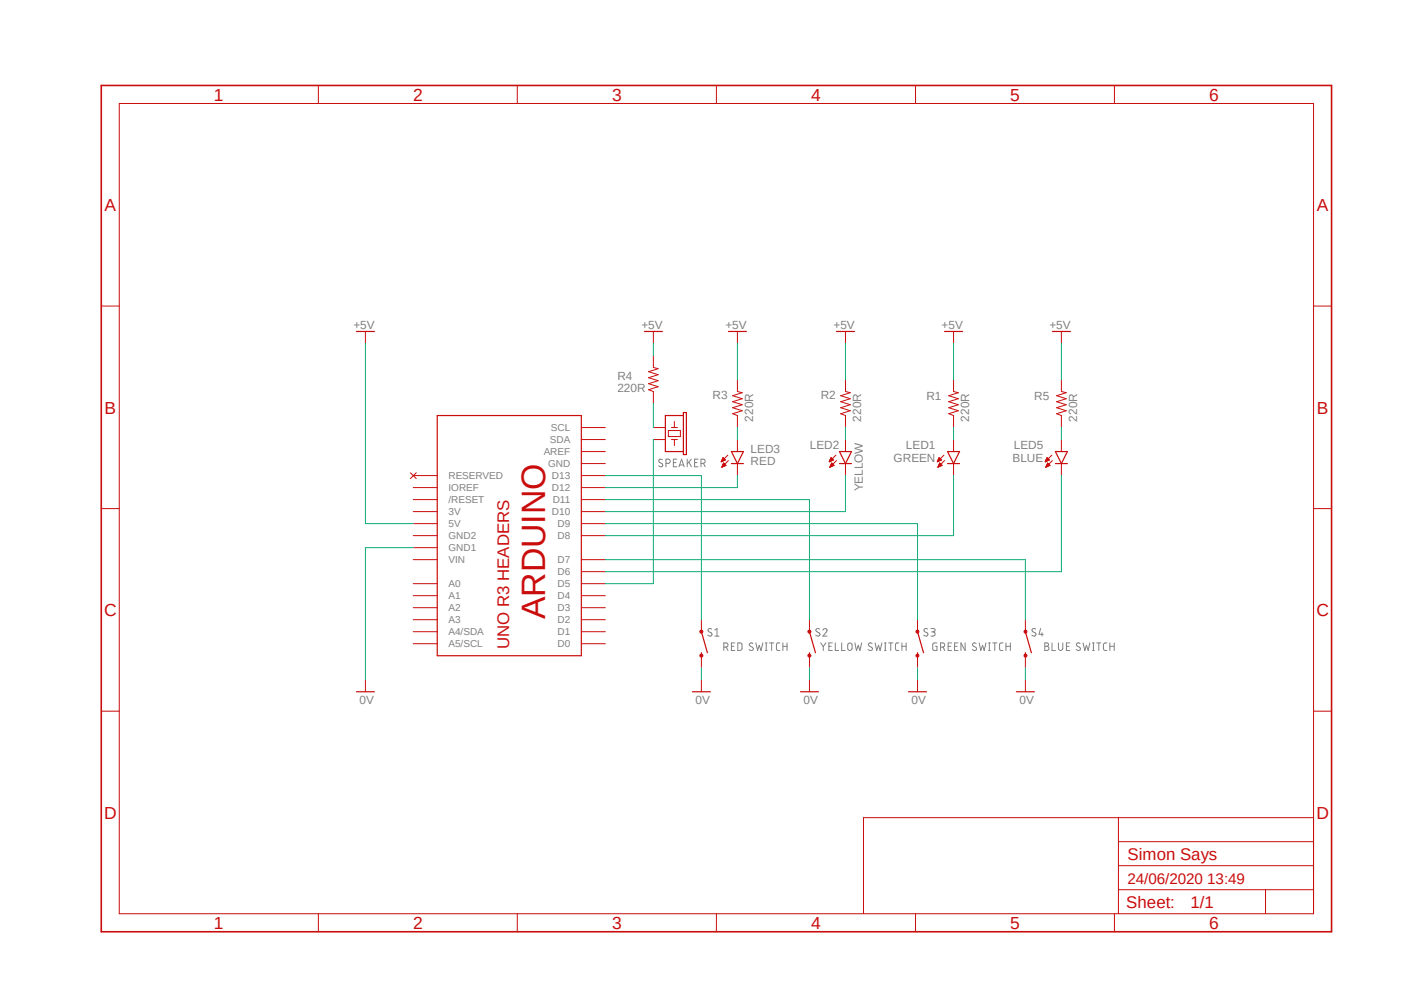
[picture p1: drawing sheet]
<svg xmlns="http://www.w3.org/2000/svg" width="297mm" height="210mm" viewBox="0 0 297 210" stroke-linecap="round" stroke-linejoin="round" font-family="sans-serif">
<path d="M20.9 17.7l261.2 179.9M282.1 17.7l-261.2 179.9" fill="none" stroke="#fff" stroke-width=".21"/>
<g fill="none" stroke="#808080" stroke-width=".21">
<path d="M140.1 97.2h-.6a.38 .38 0 0 0 0 .6l.5 .2a.37 .37 0 0 1 .2 .4 .37 .37 0 0 1-.3 .3l-.6-.2M140.9 98h.5a.45 .45 0 0 0 .4-.3 .45 .45 0 0 0-.2-.5l-.7-.1v1.6M142.5 97.8h.5M143.2 97.1h-.7v1.6h.7M143.6 98.7l.6-1.6 .5 1.6M143.8 98.3h.8M145.4 97.1v1.6M145.8 97.7l.5 1M146.3 97.1l-.9 1M146.9 97.8h.5M147.7 97.1h-.8v1.6h.8M148.3 98h.4a.45 .45 0 0 0 .5-.4 .45 .45 0 0 0-.5-.5h-.4v1.6"/>
<path d="M148.8 98l.4 .7M150.5 133.1l-.2-.2a.39 .39 0 0 0-.5 .2 .39 .39 0 0 0 .1 .5l.6 .3a.37 .37 0 0 1 .1 .4 .37 .37 0 0 1-.4 .2l-.5-.2M151.2 133.3l.5-.4v1.6M151.2 134.5h.9M153.1 136.9l.7-.1a.43 .43 0 0 0 .2-.5 .43 .43 0 0 0-.5-.3h-.4v1.6M153.6 136.9l.4 .7M154.7 136.7h.5M155.4 136h-.7v1.6h.7M156.1 136h.7a1.3 1.3 0 0 1 .1 1.4l-.8 .2zM159.3 136.1l-.6-.1-.2 .3 .2 .4 .6 .3v.4a.55 .55 0 0 1-.8 0M159.9 136l.4 1.6 .3-1.1 .4 1.1 .4-1.6M161.9 136h.4"/>
<path d="M161.9 137.6h.4M162.1 136v1.6M162.8 136h.9M163.2 136v1.6M165 136h-.6l-.1 .3v1.1l.7 .2M165.6 136.7h.9M165.6 136v1.6M166.5 136v1.6M173.4 133.1l-.6-.1-.2 .3 .2 .3 .6 .4v.4a.55 .55 0 0 1-.8-.1M173.6 136l.6 .7M174.1 133.3a.44 .44 0 0 1 .6-.4 .44 .44 0 0 1 .1 .7l-.7 .9h.9M174.2 136.7v.9"/>
<path d="M174.7 136l-.5 .7M175.3 136.7h.6M176.1 136h-.8v1.6h.8M176.7 136v1.6h.7M178.1 136v1.6h.7M179.4 136.2a.46 .46 0 0 1 .5-.2 .46 .46 0 0 1 .4 .4v.7a.47 .47 0 0 1-.5 .5 .47 .47 0 0 1-.5-.5zM180.8 136l.4 1.6 .4-1.1 .3 1.1 .4-1.6M184.5 136.1l-.4-.1a.34 .34 0 0 0-.3 .5l.7 .5v.4a.6 .6 0 0 1-.9 0M185.1 136l.4 1.6 .3-1.1 .4 1.1 .4-1.6M187.1 136h.4M187.1 137.6h.4M187.3 136v1.6"/>
<path d="M188 136h.9M188.4 136v1.6M190.2 136h-.6l-.2 .3 .1 1.1 .7 .2M190.8 136.7h.9M190.8 136v1.6M191.7 136v1.6M196.2 133.1l-.2-.2a.4 .4 0 0 0-.5 .2 .4 .4 0 0 0 .1 .5l.5 .3a.37 .37 0 0 1 .2 .4 .37 .37 0 0 1-.3 .2l-.6-.2M196.9 132.9h.6a.36 .36 0 0 1 .3 .4 .36 .36 0 0 1-.3 .3h-.4M197.4 133.6a.45 .45 0 0 1 .4 .3 .45 .45 0 0 1 0 .4l-.9 .2M198.2 136h-.5l-.3 .1-.1 1.1 .2 .3 .7 .1v-.9h-.3M199 136.9l.6-.1a.43 .43 0 0 0 .2-.5 .43 .43 0 0 0-.4-.3h-.4v1.6M199.5 136.9l.4 .7"/>
<path d="M200.6 136.7h.5M201.3 136h-.7v1.6h.7M201.9 136.7h.6M202.6 136h-.7v1.6h.7M204.2 136v1.6l-.9-1.6v1.6M206.5 136.1l-.2-.1a.39 .39 0 0 0-.5 .1 .39 .39 0 0 0 .1 .6l.5 .2a.37 .37 0 0 1 .2 .4 .37 .37 0 0 1-.4 .3l-.5-.2M207.1 136l.4 1.6 .4-1.1 .3 1.1 .4-1.6M209.1 136h.4M209.1 137.6h.4M209.3 136v1.6M210 136h.9M210.4 136v1.6"/>
<path d="M212.2 136h-.6l-.1 .3v1.1l.7 .2M212.8 136.7h.9M212.8 136v1.6M213.7 136v1.6M219.1 133.1l-.2-.2a.4 .4 0 0 0-.5 .2 .4 .4 0 0 0 .1 .5l.5 .3a.37 .37 0 0 1 .1 .4 .37 .37 0 0 1-.3 .2l-.5-.2M220.1 132.9l-.3 1.3h.9M220.4 133.8v.7M221 136h.5a.36 .36 0 0 1 .3 .3 .36 .36 0 0 1-.3 .4h.2a.46 .46 0 0 1 .2 .5 .46 .46 0 0 1-.4 .4h-.5zM221 136.7h.5M222.5 136v1.6h.8M223.9 136v1.1a.47 .47 0 0 0 .5 .5 .47 .47 0 0 0 .4-.5v-1.1M225.6 136.7h.5"/>
<path d="M226.3 136h-.7v1.6h.7M228.5 136.1l-.5-.1a.34 .34 0 0 0-.2 .5l.6 .4a.37 .37 0 0 1 .1 .4 .37 .37 0 0 1-.3 .3l-.5-.2M229.1 136l.4 1.6 .3-1.1 .4 1.1 .3-1.6M231.1 136h.4M231.1 137.6h.4M231.3 136v1.6M232 136h.9M232.5 136v1.6M234.1 136h-.5l-.2 .3 .1 1.1 .6 .2M234.8 136.7h.9M234.8 136v1.6M235.7 136v1.6"/>
</g>
<g fill="none" stroke="#c90d0c" stroke-width=".21">
<path d="M67.4 18.1v3.8M109.4 18.1v3.8M151.6 18.1v3.8M193.7 18.1v3.8M235.8 18.1v3.8M25.2 21.9h252.7v171.4h-252.7zM21.4 64.7h3.8M77.3 70.1v2.5M156 70.1v2.5M277.9 64.7h3.8M86.8 100l1.3 1.2M88.1 100l-1.3 1.2"/>
<path d="M123 95.5h5.1M123 98h5.1M123 90.4h5.1M123 93h5.1M152.6 97.7h.1M152.6 97.6h.2M152.7 97.5h.3M152.7 97.4h.5M152.7 98.8h.1M152.7 97.3h.7M152.7 98.7h.2M152.8 97.2h.6"/>
<path d="M152.8 98.6h.3M152.8 97.1h.5M152.8 97h.4M152.8 98.6h.5M152.9 96.9h.2M152.9 98.5h.6M152.9 98.4h.6M152.9 96.9h.1M152.9 98.3h.5M153 98.2h.3M153 96.8l.5 .5-.9 .4zM153 98.1h.2"/>
<path d="M153 98h.2M153.1 97.9l.5 .5-.9 .4zM154 96.3l-1.4 1.4M154.1 97.4l-1.4 1.4M156 80.3v2.5l1 .3-2 .6 2 .6-2 .7 2 .6-2 .6 2 .7-2 .6 1 .4v2.5M156 93v2.5M156 98v2.6M175.4 97.7h.1M175.5 97.6h.2M175.5 97.5h.4M175.6 97.4h.5M175.6 98.8h.1"/>
<path d="M175.6 97.3h.7M175.6 97.2h.6M175.6 98.7h.2M175.6 97.1h.5M175.6 98.6h.4M175.7 97h.4M175.7 98.6h.5M175.7 98.5h.7M175.7 96.9h.3M175.7 98.4h.7M175.8 96.9h.1M175.8 98.3h.5"/>
<path d="M175.8 98.2h.4M175.8 96.8l.5 .5-.9 .4zM175.9 98.1h.2M175.9 98h.1M175.9 97.9l.5 .5-.8 .4zM176.8 96.3l-1.4 1.4M177 97.4l-1.4 1.4M178.9 80.3v2.5l1 .3-2.1 .6 2.1 .6-2.1 .7 2.1 .6-2.1 .6 2.1 .7-2.1 .6 1.1 .4v2.5M178.9 93v2.5M178.9 98v2.6M198.3 97.7h.1M198.3 97.6h.2"/>
<path d="M198.4 97.5h.3M198.4 97.4h.5M198.4 97.3h.7M198.4 98.8h.1M198.5 97.2h.6M198.5 98.7h.1M198.5 98.6h.3M198.5 97.1h.5M198.5 98.6h.6M198.5 97h.4M198.5 98.5h.7M198.6 96.9h.2"/>
<path d="M198.6 98.4h.6M198.6 96.9h.1M198.6 98.3h.5M198.7 96.8l.5 .5-.9 .4zM198.7 98.2h.4M198.7 98.1h.3M198.8 98h.1M198.8 97.9l.5 .5-.9 .4zM199.7 96.3l-1.4 1.4M199.8 97.4l-1.4 1.4M201.7 80.3v2.5l1 .3-2 .6 2 .6-2 .7 2 .6-2 .6 2 .7-2 .6 1 .4v2.5M201.7 93v2.5"/>
<path d="M201.7 98v2.6M221.1 97.6h.3M221.1 97.7h.1M221.2 97.5h.4M221.2 97.4h.6M221.2 98.8h.1M221.3 97.3h.7M221.3 98.7h.2M221.3 97.2h.6M221.3 98.6h.4M221.4 97.1h.4M221.4 98.6h.5"/>
<path d="M221.4 97h.3M221.4 98.5h.7M221.4 96.9h.3M221.4 98.4h.7M221.5 96.9h.1M221.5 98.3h.5M221.5 98.2h.4M221.6 98.1h.2M221.6 98h.1M221.6 97.9l.5 .5-.9 .4zM222 97.3l-.5-.5-.4 .9M222 97.3l-.9 .4"/>
<path d="M222.5 96.3l-1.4 1.4M222.6 97.4l-1.4 1.4M224.5 80.3v2.5l1.1 .3-2.1 .6 2.1 .6-2.1 .7 2.1 .6-2.1 .6 2.1 .7-2.1 .6 1 .4v2.5M224.5 93v2.5M224.5 98v2.6M21.4 107.6h3.8M87.4 105.7h5.1M87.4 108.2h5.1M87.4 110.7h5.1M87.4 118.4h5.1M87.4 113.3h5.1M87.4 103.1h5.1"/>
<path d="M87.4 100.6h5.1M87.4 115.8h5.1M123 105.7h5.1M123 108.2h5.1M123 110.7h5.1M123 118.4h5.1M123 113.3h5.1M123 103.1h5.1M123 100.6h5.1M277.9 107.6h3.8M87.4 123.4h5.1M87.4 126h5.1"/>
<path d="M87.4 128.5h5.1M87.4 131.1h5.1M87.4 133.6h5.1M87.4 136.1h5.1M123 123.4h5.1M123 126h5.1M123 128.5h5.1M123 131.1h5.1M123 133.6h5.1M123 136.1h5.1M123 120.9h5.1M21.4 150.4h3.8"/>
<path d="M77.3 143.8v2.5M277.9 150.4h3.8M236.6 172.9v20.4M236.6 178h41.3M277.9 172.9h-95.2v20.4M67.4 193.3v3.8M109.4 193.3v3.8M151.6 193.3v3.8M193.7 193.3v3.8M235.8 193.3v3.8M236.6 188.2h41.3M236.6 183.1h41.3"/>
<path d="M267.7 188.2v5.1"/>
</g>
<path d="M21.4 18.1h260.3v179h-260.3z" fill="none" stroke="#c90d0c" stroke-width=".34"/>
<g fill="none" stroke="#c90d0c" stroke-width=".25">
<path d="M75.4 70.1h3.8M154.1 70.1h3.8M92.5 87.9h30.5v50.8h-30.5zM154.7 98h2.6M154.7 95.5h2.6l-1.3 2.5zM177.6 98h2.5M177.6 95.5h2.5l-1.2 2.5zM200.4 95.5h2.6l-1.3 2.5zM200.4 98h2.6M223.3 98h2.5M223.3 95.5h2.5l-1.3 2.5zM148.4 138v.7"/>
<path d="M148.4 133.6l1.2 4.4M75.4 146.3h3.8"/>
</g>
<path d="M148.1 133.4h.5l.1 .2-.1 .2-.2 .1-.3-.1z" fill-rule="evenodd" fill="#c90d0c"/>
<path d="M148.1 133.4h.5l.1 .2-.1 .2-.2 .1-.3-.1z" fill="none" stroke="#c90d0c" stroke-width=".21"/>
<path d="M148.1 138.4h.5l.1 .3-.1 .2h-.5z" fill-rule="evenodd" fill="#c90d0c"/>
<g fill="none" stroke="#c90d0c" stroke-width=".21">
<path d="M138.2 70.1v2.5M138.2 75.2v2.5l1 .3-2 .6 2 .6-2 .7 2 .6-2 .7 2 .6-2 .6 1 .4v2.5M178.9 70.1v2.5M201.7 70.1v2.5M224.5 70.1v2.5M138.2 90.4h2.6M138.2 93h2.6M141.4 91.1h2.5v1.2h-2.5zM142 90.4h1.3M142 93h1.3M142.7 89.2v1.2M142.7 93v1.2"/>
<path d="M148.1 138.4h.5l.1 .3-.1 .2h-.5zM148.4 131.1v2.5M148.4 138.7v2.5M148.4 143.8v2.5"/>
</g>
<path d="M136.3 70.1h3.8M177 70.1h3.8M199.8 70.1h3.8M222.6 70.1h3.8M144.6 87.9h-3.8v7.6h3.8M144.6 87.2h.6v8.9h-.6zM171.2 138v.7M171.2 133.6l1.3 4.4M146.5 146.3h3.8" fill="none" stroke="#c90d0c" stroke-width=".25"/>
<path d="M171 133.4h.5l.1 .2-.1 .2-.3 .1-.2-.1z" fill-rule="evenodd" fill="#c90d0c"/>
<path d="M171 133.4h.5l.1 .2-.1 .2-.3 .1-.2-.1z" fill="none" stroke="#c90d0c" stroke-width=".21"/>
<path d="M171 138.4h.5l.1 .3-.1 .2h-.5z" fill-rule="evenodd" fill="#c90d0c"/>
<path d="M171 138.4h.5l.1 .3-.1 .2h-.5zM171.2 131.1v2.5M171.2 138.7v2.5M171.2 143.8v2.5" fill="none" stroke="#c90d0c" stroke-width=".21"/>
<path d="M194.1 138v.7M194.1 133.6l1.3 4.4M169.3 146.3h3.8" fill="none" stroke="#c90d0c" stroke-width=".25"/>
<path d="M193.8 133.4h.5v.4l-.2 .1-.3-.1z" fill-rule="evenodd" fill="#c90d0c"/>
<path d="M193.8 133.4h.5v.4l-.2 .1-.3-.1z" fill="none" stroke="#c90d0c" stroke-width=".21"/>
<path d="M193.8 138.4h.5v.5h-.5z" fill-rule="evenodd" fill="#c90d0c"/>
<path d="M193.8 138.4h.5v.5h-.5zM194.1 131.1v2.5M194.1 138.7v2.5M194.1 143.8v2.5" fill="none" stroke="#c90d0c" stroke-width=".21"/>
<path d="M216.9 138v.7M216.9 133.6l1.3 4.4M192.2 146.3h3.8" fill="none" stroke="#c90d0c" stroke-width=".25"/>
<path d="M216.7 133.4h.5v.4l-.3 .1-.2-.1z" fill-rule="evenodd" fill="#c90d0c"/>
<path d="M216.7 133.4h.5v.4l-.3 .1-.2-.1z" fill="none" stroke="#c90d0c" stroke-width=".21"/>
<path d="M216.7 138.4h.5v.5h-.5z" fill-rule="evenodd" fill="#c90d0c"/>
<path d="M216.7 138.4h.5v.5h-.5zM216.9 131.1v2.5M216.9 138.7v2.5M216.9 143.8v2.5" fill="none" stroke="#c90d0c" stroke-width=".21"/>
<path d="M215 146.3h3.8" fill="none" stroke="#c90d0c" stroke-width=".25"/>
<g fill="none" stroke="#0dab76" stroke-width=".21">
<path d="M77.3 72.6v38.1h10.1M138.2 72.6v2.6M156 72.6v7.7M178.9 72.6v7.7M201.7 72.6v7.7M224.5 72.6v7.7M138.2 85.3v5.1M138.2 93v30.4h-10.1M156 90.4v2.6M178.9 90.4v2.6M201.7 90.4v2.6M224.5 90.4v2.6"/>
<path d="M87.4 115.8h-10.1v28M128.1 110.7h66v20.4M128.1 100.6h20.3v30.5M128.1 105.7h43.1v25.4M128.1 118.4h88.8v12.7M156 100.6v2.5h-27.9M178.9 100.6v7.6h-50.8M201.7 100.6v12.7h-73.6M224.5 100.6v20.3h-96.4M148.4 141.2v2.6M171.2 141.2v2.6M194.1 141.2v2.6"/>
<path d="M216.9 141.2v2.6"/>
</g>
<text font-size="7.2" fill="#c90d0c" x="115.4" y="131" transform="rotate(-90 115.4 131)">ARDUINO</text>
<g font-size="3.7" fill="#c90d0c">
<text x="45.3" y="21.3">1</text>
<text x="87.4" y="21.3">2</text>
<text x="129.5" y="21.3">3</text>
<text x="171.6" y="21.3">4</text>
<text x="213.7" y="21.3">5</text>
<text x="255.8" y="21.3">6</text>
<text x="22.1" y="44.6">A</text>
<text x="278.6" y="44.6">A</text>
<text x="22.1" y="87.5">B</text>
<text x="278.6" y="87.5">B</text>
<text x="22" y="130.3">C</text>
<text x="278.5" y="130.3">C</text>
<text x="22" y="173.1">D</text>
<text x="278.5" y="173.1">D</text>
<text x="45.3" y="196.5">1</text>
<text x="87.4" y="196.5">2</text>
<text x="129.5" y="196.5">3</text>
<text x="171.6" y="196.5">4</text>
<text x="213.7" y="196.5">5</text>
<text x="255.8" y="196.5">6</text>
</g>
<g font-size="3.6" fill="#c90d0c">
<text x="107.7" y="137.3" transform="rotate(-90 107.7 137.3)">UNO R3 HEADERS</text>
<text x="238.5" y="181.8">Simon Says</text>
<text x="251.8" y="192">1/1</text>
<text x="238.3" y="192.1">Sheet:</text>
</g>
<text font-size="3.2" fill="#c90d0c" x="238.5" y="186.9">24/06/2020 13:49</text>
<g font-size="2.5" fill="#808080">
<text x="74.8" y="69.5">+5V</text>
<text x="135.7" y="69.5">+5V</text>
<text x="153.5" y="69.5">+5V</text>
<text x="176.3" y="69.5">+5V</text>
<text x="199.2" y="69.5">+5V</text>
<text x="222" y="69.5">+5V</text>
<text x="130.6" y="82.8">220R</text>
<text x="130.6" y="80.3">R4</text>
<text x="150.8" y="84.3">R3</text>
<text x="159.3" y="89.2" transform="rotate(-90 159.3 89.2)">220R</text>
<text x="173.6" y="84.3">R2</text>
<text x="182.2" y="89.2" transform="rotate(-90 182.2 89.2)">220R</text>
<text x="196" y="84.6">R1</text>
<text x="205" y="89.2" transform="rotate(-90 205 89.2)">220R</text>
<text x="218.8" y="84.6">R5</text>
<text x="227.8" y="89.2" transform="rotate(-90 227.8 89.2)">220R</text>
<text x="158.8" y="95.8">LED3</text>
<text x="171.3" y="95">LED2</text>
<text x="191.6" y="95">LED1</text>
<text x="214.5" y="95">LED5</text>
<text x="158.8" y="98.4">RED</text>
<text x="189" y="97.7">GREEN</text>
<text x="214.2" y="97.7">BLUE</text>
<text x="182.5" y="103.9" transform="rotate(-90 182.5 103.9)">YELLOW</text>
<text x="76" y="148.8">0V</text>
<text x="147.1" y="148.8">0V</text>
<text x="170" y="148.8">0V</text>
<text x="192.8" y="148.8">0V</text>
<text x="215.6" y="148.8">0V</text>
</g>
<g font-size="2.1" fill="#808080">
<text x="116.3" y="93.7">SDA</text>
<text x="116.5" y="91.2">SCL</text>
<text x="94.9" y="101.3">RESERVED</text>
<text x="115" y="96.3">AREF</text>
<text x="116" y="98.8">GND</text>
<text x="116.8" y="101.3">D13</text>
<text x="94.9" y="106.4">/RESET</text>
<text x="94.9" y="103.9">IOREF</text>
<text x="116.8" y="103.9">D12</text>
<text x="116.9" y="106.4">D11</text>
<text x="94.9" y="109">3V</text>
<text x="94.9" y="111.5">5V</text>
<text x="116.8" y="109">D10</text>
<text x="117.9" y="111.5">D9</text>
<text x="94.9" y="116.6">GND1</text>
<text x="94.9" y="114">GND2</text>
<text x="94.9" y="119.1">VIN</text>
<text x="117.9" y="119.1">D7</text>
<text x="117.9" y="114">D8</text>
<text x="94.9" y="124.2">A0</text>
<text x="117.9" y="124.2">D5</text>
<text x="117.9" y="121.7">D6</text>
<text x="94.9" y="126.7">A1</text>
<text x="94.9" y="129.3">A2</text>
<text x="94.9" y="131.8">A3</text>
<text x="117.9" y="131.8">D2</text>
<text x="117.9" y="129.3">D3</text>
<text x="117.9" y="126.7">D4</text>
<text x="94.9" y="134.4">A4/SDA</text>
<text x="94.9" y="136.9">A5/SCL</text>
<text x="117.9" y="136.9">D0</text>
<text x="117.9" y="134.4">D1</text>
</g>
</svg>
